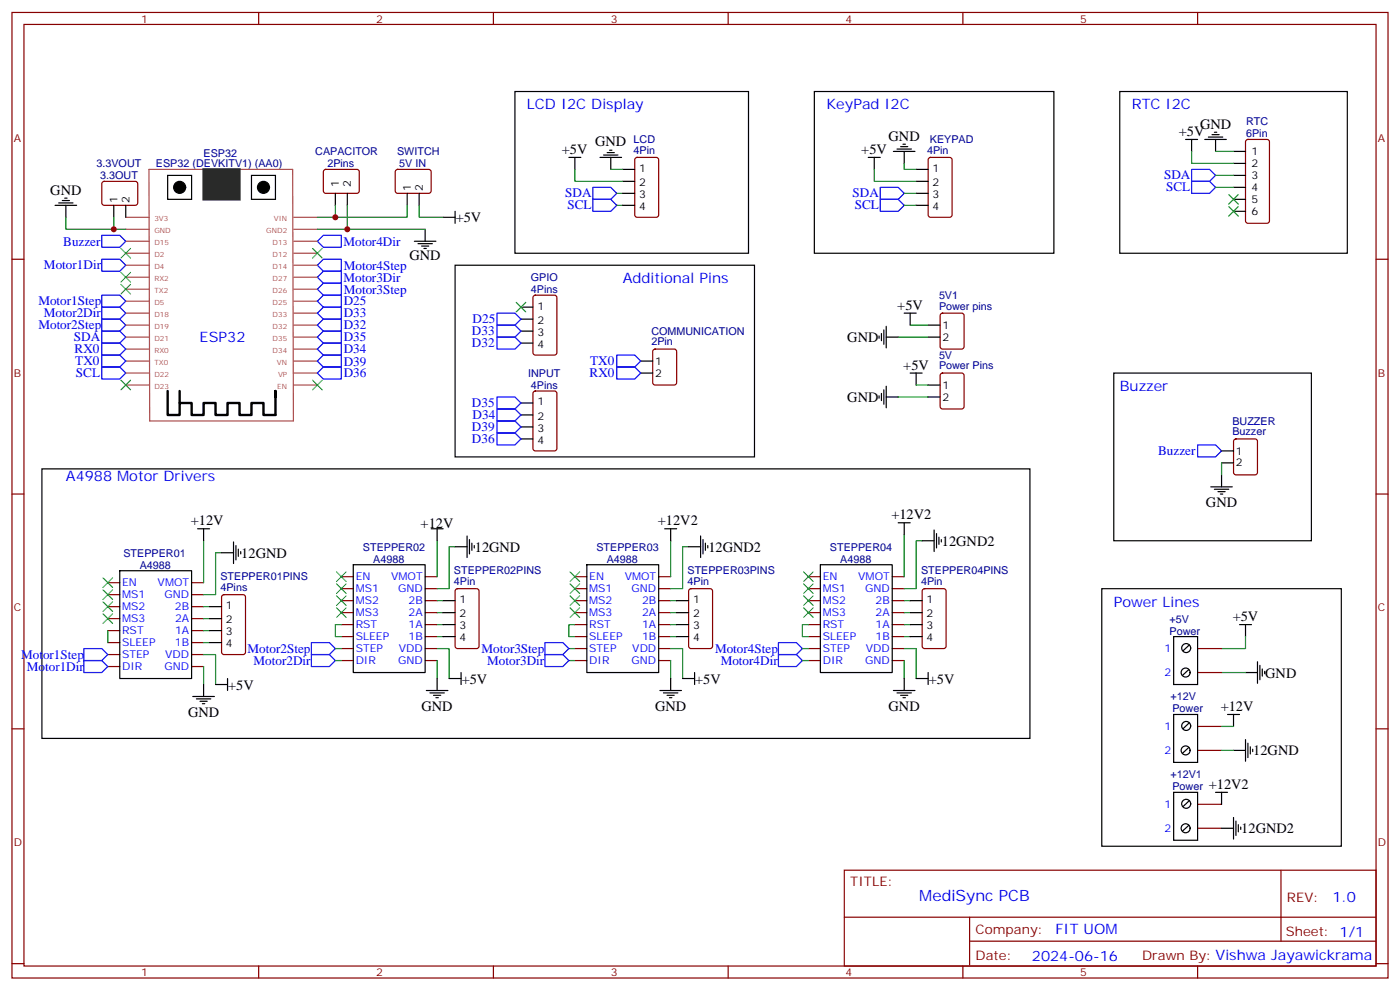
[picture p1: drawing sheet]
<svg xmlns="http://www.w3.org/2000/svg" width="412mm" height="292mm" viewBox="0 0 412 292" stroke-linecap="round" stroke-linejoin="round" font-family="sans-serif">
<g fill="none" stroke="#870000" stroke-width=".35">
<path d="M3.5 3.7h405.4v284.3h-405.4zM7.1 7.2h398.2v277.3h-398.2zM76.2 3.7v3.5M145.3 3.7v3.5M214.5 3.7v3.5M283.6 3.7v3.5M352.8 3.7v3.5M30.2 53.6l.5-.2 9.4 .1 .5 .6-.1 5.9-.6 .5-9.5-.1-.4-.6v-5.7zM95.5 50.1l.5-.2h9.4l.4 .7v5.9l-.7 .4h-9.4l-.5-.7v-5.6zM116.7 50.1l.4-.2h9.5l.4 .7-.1 5.9-.6 .4h-9.5l-.4-.7v-5.6zM187.2 46.6l.5-.2h5.6l.7 .4v16.5l-.4 .6-5.9 .1-.7-.5v-16.4zM273.6 46.6l.5-.2h5.7l.6 .4 .1 16.5-.5 .6-5.9 .1-.6-.5-.1-16.4z"/>
<path d="M367.1 41.3l.5-.2h5.6l.7 .4v23.6l-.4 .6-5.9 .1-.7-.5v-23.5zM3.5 76.3h3.6M405.3 76.3h3.6M157.2 87.1l.5-.2h5.6l.7 .5v16.5l-.4 .6-5.9 .1-.7-.5v-16.5zM277.2 92.4l.4-.2h5.7l.6 .4 .1 9.5-.5 .6-5.9 .1-.6-.5-.1-9.4zM157.2 115.4l.5-.3h5.6l.7 .5v16.5l-.4 .6-5.9 .1-.7-.5v-16.4zM192.5 103l.5-.2h5.6l.7 .4v9.5l-.4 .6-5.9 .1-.7-.5v-9.4zM277.2 110.1l.4-.2h5.7l.6 .4 .1 9.4-.5 .7h-5.9l-.6-.4-.1-9.4zM363.6 129.5l.5-.2h5.6l.7 .4v9.4l-.4 .7h-5.9l-.7-.4v-9.4zM3.5 145.5h3.6M405.3 145.5h3.6M31.7 171.6h3.6"/>
<path d="M31.7 175.1h3.6M31.7 178.6h3.6M56.4 171.6h3.6M56.4 175.1h3.6M56.4 178.6h3.6M65.5 175.3l.5-.2h5.6l.7 .4v16.6l-.4 .6-5.9 .1-.7-.5v-16.5zM100.5 169.8h3.6M100.5 173.4h3.6M100.5 176.9h3.6M125.2 169.8h3.6M125.2 173.4h3.6M125.2 176.9h3.6"/>
<path d="M134.3 173.6l.5-.2h5.6l.7 .4v16.5l-.5 .6-5.8 .1-.7-.5v-16.4zM169.3 169.8h3.6M169.3 173.4h3.6M169.3 176.9h3.6M194 169.8h3.6M194 173.4h3.6M194 176.9h3.6M203.1 173.6l.5-.2h5.6l.6 .4 .1 16.5-.5 .6-5.8 .1-.7-.5-.1-16.4zM238.1 169.8h3.6M238.1 173.4h3.6M238.1 176.9h3.6M262.8 169.8h3.5"/>
<path d="M262.8 173.4h3.5M262.8 176.9h3.5M271.9 173.6l.4-.2h5.7l.6 .4 .1 16.5-.5 .6-5.9 .1-.6-.5-.1-16.4zM31.7 182.2h3.6M31.7 185.7h3.6M31.7 189.2h3.6M31.7 192.8h3.6M31.7 196.3h3.6M56.4 182.2h3.6M56.4 185.7h3.6M56.4 189.2h3.6M56.4 192.8h3.6"/>
<path d="M56.4 196.3h3.6M100.5 180.4h3.6M100.5 183.9h3.6M100.5 187.5h3.6M100.5 191h3.6M100.5 194.5h3.6M125.2 180.4h3.6M125.2 183.9h3.6M125.2 187.5h3.6M125.2 191h3.6M125.2 194.5h3.6M169.3 180.4h3.6"/>
<path d="M169.3 183.9h3.6M169.3 187.5h3.6M169.3 191h3.6M169.3 194.5h3.6M194 180.4h3.6M194 183.9h3.6M194 187.5h3.6M194 191h3.6M194 194.5h3.6M238.1 180.4h3.6M238.1 183.9h3.6M238.1 187.5h3.6"/>
<path d="M238.1 191h3.6M238.1 194.5h3.6M262.8 180.4h3.5M262.8 183.9h3.5M262.8 187.5h3.5M262.8 191h3.5M262.8 194.5h3.5M352.8 191h7M352.8 198h7M3.5 214.6h3.6M352.8 213.9h7M405.3 214.6h3.6"/>
<path d="M352.8 221h7M352.8 236.9h7M248.7 256.3h156.6v28.2h-156.6zM352.8 243.9h7M377.3 256.3v20.9M248.7 270.1h156.5M285.6 277.2h119.6M285.6 270.1v14.1M3.5 283.8h3.6M76.2 284.5v3.5M145.3 284.5v3.5M214.5 284.5v3.5"/>
<path d="M283.6 284.5v3.5M352.8 284.5v3.5M405.3 283.8h3.6"/>
</g>
<g fill="none" stroke="#00f" stroke-width=".35">
<path d="M174.6 58.7h5.3l1.8 1.8-1.8 1.7h-5.3zM174.6 55.2h5.3l1.8 1.7-1.8 1.8h-5.3zM259.3 55.2h5.3l1.7 1.7-1.7 1.8h-5.3zM259.3 58.7h5.3l1.7 1.8-1.7 1.7h-5.3zM351 49.9h5.3l1.8 1.7-1.8 1.8h-5.3zM351 53.4h5.3l1.8 1.8-1.8 1.7h-5.3zM30 69.3h5.3l1.7 1.7-1.7 1.8h-5.3zM30 76.3h5.3l1.7 1.8-1.7 1.8h-5.3zM93.5 71l1.7-1.7h5.3v3.5h-5.3zM93.5 78.1l1.7-1.8h5.3v3.6h-5.3zM30 97.5h5.3l1.7 1.8-1.7 1.7h-5.3zM30 86.9h5.3l1.7 1.8-1.7 1.8h-5.3z"/>
<path d="M30 90.5h5.3l1.7 1.7-1.7 1.8h-5.3zM30 94h5.3l1.7 1.7-1.7 1.8h-5.3zM93.5 85.2l1.7-1.8h5.3v3.5h-5.3zM93.5 81.6l1.7-1.7h5.3v3.5h-5.3zM93.5 88.7l1.7-1.8h5.3v3.6h-5.3zM93.5 92.2l1.7-1.7h5.3v3.5h-5.3zM93.5 95.7l1.7-1.7h5.3v3.5h-5.3zM93.5 99.3l1.7-1.8h5.3v3.5h-5.3zM146.4 92.2h5.3l1.8 1.8-1.8 1.7h-5.3zM146.4 95.7h5.3l1.8 1.8-1.8 1.8h-5.3zM146.4 99.3h5.3l1.8 1.7-1.8 1.8h-5.3zM30 108.1h5.3l1.7 1.8-1.7 1.7h-5.3z"/>
<path d="M30 101h5.3l1.7 1.8-1.7 1.8h-5.3zM30 104.6h5.3l1.7 1.7-1.7 1.8h-5.3zM93.5 102.8l1.7-1.8h5.3v3.6h-5.3zM93.5 106.3l1.7-1.7h5.3v3.5h-5.3zM93.5 109.9l1.7-1.8h5.3v3.5h-5.3zM146.4 116.9h5.3l1.8 1.8-1.8 1.7h-5.3zM181.7 104.6h5.3l1.7 1.7-1.7 1.8h-5.3zM181.7 108.1h5.3l1.7 1.8-1.7 1.7h-5.3zM146.4 120.4h5.3l1.8 1.8-1.8 1.8h-5.3zM146.4 124h5.3l1.8 1.7-1.8 1.8h-5.3zM146.4 127.5h5.3l1.8 1.8-1.8 1.7h-5.3zM352.8 131h5.3l1.7 1.8-1.7 1.7h-5.3z"/>
<path d="M24.7 191h5.3l1.7 1.8-1.7 1.7h-5.3zM24.7 194.5h5.3l1.7 1.8-1.7 1.7h-5.3zM91.7 189.2h5.3l1.8 1.8-1.8 1.8h-5.3zM91.7 192.8h5.3l1.8 1.7-1.8 1.8h-5.3zM160.5 192.8h5.3l1.8 1.7-1.8 1.8h-5.3zM160.5 189.2h5.3l1.8 1.8-1.8 1.8h-5.3zM229.3 189.2h5.3l1.8 1.8-1.8 1.8h-5.3zM229.3 192.8h5.3l1.8 1.7-1.8 1.8h-5.3z"/>
</g>
<g fill="none" stroke="#000" stroke-width=".35">
<path d="M151.7 27h68.8v47.6h-68.8zM239.9 27h70.5v47.6h-70.5zM329.8 27h67.1v47.6h-67.1zM357 39.7h2.1M357.7 38.9h.7M17.3 59.8h4.2M18.3 59.1h2.2M19 58.3h.8M49.4 51.6h7v7.1h-7zM74.1 51.6h7v7.1h-7zM98.8 56.9v3.6M102.3 56.9v3.6"/>
<path d="M119.9 56.9v3.6M123.5 56.9v3.6M167.6 46.4h3.5M169.3 46.4v3.5M176.7 46.4h6.4M177.8 45.6h4.2M178.9 44.9h2.1M179.6 44.2h.7M179.9 46.4v3.5M183.4 49.9h3.6M183.4 53.4h3.6M183.4 56.9h3.6"/>
<path d="M255.8 46.4h3.5M257.5 46.4v3.5M263.2 44.6h6.3M264.2 43.9h4.3M265.3 43.2h2.1M266 42.5h.7M266.3 44.6v3.5M269.9 49.9h3.5M269.9 53.4h3.5M269.9 56.9h3.5M349.2 41.1h3.6M351 41.1v3.5"/>
<path d="M354.9 41.1h6.3M356 40.4h4.2M358.1 41.1v3.5M363.4 44.6h3.5M363.4 48.1h3.5M363.4 51.6h3.5M363.4 55.2h3.5M363.4 58.7h3.5M16.2 60.5h6.4M19.4 60.5v3.5M33.5 60.5v3.5M37 60.5v3.5"/>
<path d="M122.1 71h6.3M123.1 71.8h4.3M124.2 72.5h2.1M124.9 73.2h.7M125.2 67.5v3.5M130.5 64h3.6M134.1 78.1h88.1v56.4h-88.1zM134.1 62.2v3.6M183.4 60.5h3.6M269.9 60.5h3.5M363.4 62.2h3.5M153.5 90.5h3.5"/>
<path d="M153.5 94h3.5M153.5 97.5h3.5M258.9 98.9v.7M259.6 98.2v2.1M260.3 97.2v4.2M261.1 99.3h3.5M261.1 96.1v6.3M266.3 92.2h3.6M268.1 92.2v3.5M273.4 95.7h3.5M273.4 99.3h3.5M153.5 101h3.5"/>
<path d="M153.5 118.7h3.5M188.7 106.3h3.6M188.7 109.9h3.6M258.9 116.6v.7M259.6 115.9v2.1M260.3 114.8v4.2M261.1 116.9h3.5M261.1 113.7v6.4M268.1 109.9h3.5M269.9 109.9v3.5M273.4 113.4h3.5M273.4 116.9h3.5"/>
<path d="M328.1 109.9h58.2v49.3h-58.2zM12.3 138.1h291.1v79.4h-291.1zM153.5 122.2h3.5M153.5 125.7h3.5M153.5 129.3h3.5M359.8 139.8v3.6M359.8 132.8h3.6M359.8 136.3h3.6M58.2 155.7h3.5M60 155.7v3.5M68.8 159.6v6.3M127 155.7h3.5"/>
<path d="M128.8 155.7v3.5M137.6 157.8v6.4M138.3 158.9v4.2M139 159.9v2.2M195.8 155.7h3.5M197.6 155.7v3.5M206.4 157.8v6.4M207.1 158.9v4.2M207.8 159.9v2.2M264.6 154h3.5M266.3 154v3.5M271.6 159.2h3.6"/>
<path d="M275.2 156.1v6.3M275.9 157.1v4.3M276.6 158.2v2.1M277.3 158.9v.7M356.7 143.4h6.3M357.7 144.1h4.2M358.8 144.8h2.1M359.5 145.5h.7M35.3 168.1h21.1v31.7h-21.1zM61.7 178.6h3.6M65.3 162.8h3.5M69.5 160.7v4.2"/>
<path d="M70.2 161.7v2.1M70.9 162.4v.7M104.1 166.3h21.1v31.7h-21.1zM130.5 176.9h3.6M134.1 161h3.5M139.7 160.7v.7M172.9 166.3h21.1v31.7h-21.1zM199.3 176.9h3.5M202.8 161h3.6M208.5 160.7v.7M241.7 166.3h21.1v31.7h-21.1zM268.1 176.9h3.5"/>
<path d="M324.6 173.4h70.5v75.8h-70.5zM61.7 182.2h3.6M61.7 185.7h3.6M61.7 189.2h3.6M67 199.8v3.5M128.8 199.8v3.5M130.5 183.9h3.6M130.5 180.4h3.6M130.5 187.5h3.6M132.3 199.8h3.5M135.8 198v3.6M197.6 199.8v3.5"/>
<path d="M199.3 183.9h3.5M199.3 180.4h3.5M199.3 187.5h3.5M201.1 199.8h3.5M204.6 198v3.6M266.3 199.8v3.5M268.1 183.9h3.5M268.1 180.4h3.5M268.1 187.5h3.5M269.9 199.8h3.5M273.4 198v3.6M345.7 187.5h7.1v14.1h-7.1z"/>
<path d="M350.2 197.2l-1.8 1.7M350.3 189.9l-1.8 1.8M365.1 183.9h3.6M366.9 198h3.5M366.9 183.9v3.6M370.4 194.9v6.3M371.1 195.9v4.3M371.8 197v2.1M372.5 197.7v.7M56.8 205.1h6.3M57.9 205.8h4.2M58.9 206.5h2.1"/>
<path d="M59.6 207.2h.7M60 201.6v3.5M63.5 201.6h3.5M125.6 203.3h6.3M126.6 204h4.3M127.7 204.8h2.1M128.4 205.5h.7M194.4 203.3h6.3M195.4 204h4.3M196.5 204.8h2.1M197.2 205.5h.7M263.2 203.3h6.3"/>
<path d="M264.2 204h4.3M265.3 204.8h2.1M266 205.5h.7M345.7 210.4h7.1v14.1h-7.1zM350.3 212.9l-1.8 1.7M361.6 210.4h3.5M363.4 210.4v3.5M366.9 217.8v6.4M367.6 218.9v4.2M368.3 219.9v2.1M345.7 233.3h7.1v14.1h-7.1zM350.2 220.1l-1.8 1.7"/>
<path d="M350.3 235.8l-1.8 1.7M358.1 233.3h3.5M359.8 233.3v3.6M363.4 221h3.5M369 220.6v.7M350.2 243l-1.8 1.7M359.8 243.9h3.6M363.4 240.7v6.4M364.1 241.8v4.2M364.8 242.9v2.1M365.5 243.6v.7"/>
<circle cx="349.2" cy="198" r="1.32"/>
<circle cx="349.4" cy="190.8" r="1.32"/>
<circle cx="349.4" cy="213.8" r="1.32"/>
<circle cx="349.2" cy="221" r="1.32"/>
<circle cx="349.4" cy="236.7" r="1.32"/>
<circle cx="349.2" cy="243.9" r="1.32"/>
</g>
<g fill="none" stroke="#008700" stroke-width=".35">
<path d="M169.3 49.9v3.5h14.1M179.9 49.9h3.5M181.7 56.9h1.7M257.5 49.9v3.5h12.4M266.3 48.1v1.8h3.6M266.3 56.9h3.6M351 44.6v3.5h12.4M358.1 51.6h5.3M358.1 55.2h5.3M358.1 44.6h5.3M19.4 64v3.5h17.6M33.5 64v3.5"/>
<path d="M93.5 67.5h31.7M98.8 60.5v3.5M102.3 60.5v7M119.9 60.5v3.5h-26.4M123.5 60.5v3.5h7M181.7 60.5h1.7M266.3 60.5h3.6M264.6 99.3h8.8M268.1 95.7h5.3M264.6 116.9h8.8M269.9 113.4h3.5M359.8 136.3v3.5"/>
<path d="M60 159.2v12.4M128.8 159.2v10.6M197.6 159.2v10.6M266.3 157.5v12.3M271.6 159.2h-1.7v14.2h-3.6M60 178.6h1.7M65.3 162.8h-1.8v12.3h-3.5M128.8 176.9h1.7M134.1 161h-1.8v12.4h-3.5M197.6 176.9h1.7M202.8 161h-1.7v12.4h-3.5M266.3 176.9h1.8"/>
<path d="M31.7 185.7v3.5M60 192.8h3.5v8.8M60 196.3v5.3M60 182.2h1.7M60 185.7h1.7M60 189.2h1.7M98.8 191h1.7M98.8 194.5h1.7M100.5 183.9h-1.7v3.6h1.7M128.8 191h3.5v8.8M128.8 194.5v5.3M128.8 180.4h1.7"/>
<path d="M128.8 183.9h1.7M128.8 187.5h1.7M167.6 191h1.7M167.6 194.5h1.7M169.3 183.9h-1.7v3.6h1.7M197.6 191h3.5v8.8M197.6 180.4h1.7M197.6 183.9h1.7M197.6 187.5h1.7M197.6 194.5v5.3M236.4 191h1.7M236.4 194.5h1.7"/>
<path d="M238.1 183.9h-1.7v3.6h1.7M266.3 191h3.6v8.8M266.3 180.4h1.8M266.3 183.9h1.8M266.3 187.5h1.8M266.3 194.5v5.3M359.8 198h7.1M366.9 187.5v3.5h-7.1M359.8 213.9h3.6M359.8 221h3.6"/>
</g>
<g fill="none" stroke="#3c3" stroke-width=".35">
<path d="M361.9 57.3l2.9 2.8M364.8 57.3l-2.9 2.8M35.6 73.2l2.9 2.8M38.5 73.2l-2.9 2.8M92.1 73.2l2.8 2.8M94.9 73.2l-2.8 2.8M361.9 60.8l2.9 2.8M364.8 60.8l-2.9 2.8M35.6 80.2l2.9 2.8M35.6 83.7l2.9 2.9M38.5 80.2l-2.9 2.8M38.5 83.7l-2.9 2.9"/>
<path d="M152 89l2.9 2.9M154.9 89l-2.9 2.9M35.6 112l2.9 2.8M38.5 112l-2.9 2.8M92.1 112l2.8 2.8M94.9 112l-2.8 2.8M30.3 170.2l2.9 2.8M30.3 173.7l2.9 2.8M30.3 177.2l2.9 2.9M33.2 170.2l-2.9 2.8M33.2 173.7l-2.9 2.8M33.2 177.2l-2.9 2.9"/>
<path d="M99.1 168.4l2.9 2.8M99.1 171.9l2.9 2.9M99.1 175.5l2.9 2.8M99.1 179l2.9 2.8M102 168.4l-2.9 2.8M102 171.9l-2.9 2.9M102 175.5l-2.9 2.8M102 179l-2.9 2.8M167.9 168.4l2.8 2.8M167.9 171.9l2.8 2.9M167.9 175.5l2.8 2.8M167.9 179l2.8 2.8"/>
<path d="M170.7 168.4l-2.8 2.8M170.7 171.9l-2.8 2.9M170.7 175.5l-2.8 2.8M170.7 179l-2.8 2.8M236.7 168.4l2.8 2.8M236.7 171.9l2.8 2.9M236.7 175.5l2.8 2.8M236.7 179l2.8 2.8M239.5 168.4l-2.8 2.8M239.5 171.9l-2.8 2.9M239.5 175.5l-2.8 2.8M239.5 179l-2.8 2.8"/>
<path d="M30.3 180.8l2.9 2.8M33.2 180.8l-2.9 2.8"/>
</g>
<g fill="none" stroke="#a64a4a" stroke-width=".35">
<path d="M43.9 49.9h42.3l.2 74.1h-42.3zM37 64h7M37 67.5h7M37 71h7M37 74.6h7M37 78.1h7M86.5 64h7M86.5 67.5h7M86.5 71h7M86.5 74.6h7M86.5 78.1h7M37 81.6h7"/>
<path d="M37 85.2h7M37 88.7h7M37 92.2h7M37 95.7h7M37 99.3h7M86.5 81.6h7M86.5 85.2h7M86.5 88.7h7M86.5 92.2h7M86.5 95.7h7M86.5 99.3h7M37 102.8h7"/>
<path d="M37 106.3h7M37 109.9h7M37 113.4h7M86.5 102.8h7M86.5 106.3h7M86.5 109.9h7M86.5 113.4h7"/>
</g>
<path d="M60 49.9h10.6v8.8h-10.6z" fill="#333" stroke="#333" stroke-width=".71"/>
<g fill="#000" stroke="#000" stroke-width=".35">
<circle cx="52.9" cy="55.2" r="1.76"/>
<circle cx="77.6" cy="55.2" r="1.76"/>
</g>
<path d="M49.4 115.1v7.1h3.5v-3.5h3.5v3.5h3.6v-3.5h3.5v3.5h3.5v-3.5h3.6v3.5h3.5v-3.5h3.5v3.5h3.5v-7.1v1.8M52.9 115.1v3.6" fill="none" stroke="#000" stroke-width=".71"/>
<g fill="#c00">
<circle cx="33.5" cy="67.5" r=".88"/>
<circle cx="98.8" cy="64" r=".88"/>
<circle cx="102.3" cy="67.5" r=".88"/>
</g>
<text font-size="4.6" fill="#00f" x="270.8" y="265.3">MediSync PCB</text>
<g font-size="4.2" fill="#00f">
<text x="155.2" y="32.2">LCD I2C Display</text>
<text x="243.4" y="32.2">KeyPad I2C</text>
<text x="333.4" y="32.2">RTC I2C</text>
<text x="183.4" y="83.4">Additional Pins</text>
<text x="58.8" y="100.8">ESP32</text>
<text x="329.8" y="115.1">Buzzer</text>
<text x="19.4" y="141.6">A4988 Motor Drivers</text>
<text x="328.1" y="178.6">Power Lines</text>
<text x="392.5" y="265.5">1.0</text>
<text x="310.9" y="275.1">FIT UOM</text>
<text x="304" y="282.9">2024-06-16</text>
</g>
<g font-size="4.2">
<text x="261.8" y="41.4">GND</text>
<text x="347.2" y="40">+5V</text>
<text x="353.5" y="37.9">GND</text>
<text x="165.5" y="45.2">+5V</text>
<text x="175.3" y="43.1">GND</text>
<text x="253.7" y="45.2">+5V</text>
<text x="14.8" y="57.3">GND</text>
<text x="134.2" y="65.5">+5V</text>
<text x="120.6" y="76.7">GND</text>
<text x="264.3" y="91.2">+5V</text>
<text x="249.6" y="100.8">GND</text>
<text x="266.1" y="108.8">+5V</text>
<text x="249.6" y="118.4">GND</text>
<text x="355.2" y="149.4">GND</text>
<text x="56.2" y="154.6">+12V</text>
<text x="123.9" y="155.4">+12V</text>
<text x="193.8" y="154.6">+12V2</text>
<text x="262.6" y="152.9">+12V2</text>
<text x="277.5" y="160.7">12GND2</text>
<text x="71.1" y="164.3">12GND</text>
<text x="139.9" y="162.5">12GND</text>
<text x="208.7" y="162.5">12GND2</text>
<text x="363.1" y="182.9">+5V</text>
<text x="67.2" y="203.1">+5V</text>
<text x="136" y="201.3">+5V</text>
<text x="204.8" y="201.3">+5V</text>
<text x="273.6" y="201.3">+5V</text>
<text x="372.7" y="199.5">GND</text>
<text x="124.2" y="209.4">GND</text>
<text x="193" y="209.4">GND</text>
<text x="261.8" y="209.4">GND</text>
<text x="359.6" y="209.3">+12V</text>
<text x="55.4" y="211.2">GND</text>
<text x="369.2" y="222.5">12GND</text>
<text x="356.1" y="232.3">+12V2</text>
<text x="365.7" y="245.4">12GND2</text>
</g>
<g font-size="3.9" fill="#00f">
<text x="342.9" y="52.8">SDA</text>
<text x="166.5" y="58.1">SDA</text>
<text x="251.2" y="58.1">SDA</text>
<text x="343.5" y="56.3">SCL</text>
<text x="167.1" y="61.6">SCL</text>
<text x="251.8" y="61.6">SCL</text>
<text x="18.6" y="72.3">Buzzer</text>
<text x="101.2" y="72.3">Motor4Dir</text>
<text x="13" y="79.3">Motor1Dir</text>
<text x="101.2" y="82.9">Motor3Dir</text>
<text x="101.2" y="79.4">Motor4Step</text>
<text x="11.3" y="89.9">Motor1Step</text>
<text x="101.2" y="86.4">Motor3Step</text>
<text x="101.2" y="90">D25</text>
<text x="12.9" y="93.5">Motor2Dir</text>
<text x="101.2" y="93.5">D33</text>
<text x="139.2" y="95.2">D25</text>
<text x="11.3" y="97">Motor2Step</text>
<text x="21.8" y="100.5">SDA</text>
<text x="101.2" y="97">D32</text>
<text x="101.2" y="100.6">D35</text>
<text x="139" y="98.8">D33</text>
<text x="22" y="104.1">RX0</text>
<text x="22.2" y="107.6">TX0</text>
<text x="101.2" y="104.1">D34</text>
<text x="101.2" y="107.7">D39</text>
<text x="139" y="102.3">D32</text>
<text x="173.9" y="107.6">TX0</text>
<text x="22.4" y="111.1">SCL</text>
<text x="101.2" y="111.1">D36</text>
<text x="173.7" y="111.1">RX0</text>
<text x="139" y="119.9">D35</text>
<text x="139.2" y="123.4">D34</text>
<text x="139" y="127">D39</text>
<text x="139" y="130.5">D36</text>
<text x="341.2" y="134">Buzzer</text>
<text x="6.2" y="194">Motor1Step</text>
<text x="7.9" y="197.5">Motor1Dir</text>
<text x="72.9" y="192.3">Motor2Step</text>
<text x="74.7" y="195.7">Motor2Dir</text>
<text x="141.8" y="192.2">Motor3Step</text>
<text x="143.5" y="195.8">Motor3Dir</text>
<text x="210.6" y="192.2">Motor4Step</text>
<text x="212.3" y="195.8">Motor4Dir</text>
</g>
<g font-size="3.9" fill="#800">
<text x="250.5" y="260.8">TITLE:</text>
<text x="379.1" y="265.5">REV:</text>
<text x="287.4" y="275">Company:</text>
<text x="378.7" y="275.7">Sheet: 1/1</text>
<text x="287.4" y="282.7">Date:</text>
<text x="336.4" y="282.8">Drawn By: Vishwa Jayawickrama</text>
</g>
<g font-size="3.2" fill="#800">
<text x="41.6" y="6.7">1</text>
<text x="110.8" y="6.7">2</text>
<text x="179.9" y="6.7">3</text>
<text x="249.1" y="6.7">4</text>
<text x="318.2" y="6.7">5</text>
<text x="4.1" y="41.8">A</text>
<text x="405.9" y="41.8">A</text>
<text x="4.1" y="110.9">B</text>
<text x="405.9" y="110.9">B</text>
<text x="4.1" y="180.1">C</text>
<text x="405.9" y="180.1">C</text>
<text x="4.1" y="249.2">D</text>
<text x="405.9" y="249.2">D</text>
<text x="41.6" y="287.5">1</text>
<text x="110.8" y="287.5">2</text>
<text x="179.9" y="287.5">3</text>
<text x="249.1" y="287.5">4</text>
<text x="318.2" y="287.5">5</text>
</g>
<g font-size="3.2" fill="#000080">
<text x="367.1" y="40.4">6Pin</text>
<text x="367.1" y="36.9">RTC</text>
<text x="60" y="46.4">ESP32</text>
<text x="92.9" y="45.7">CAPACITOR</text>
<text x="117" y="45.7">SWITCH</text>
<text x="186.6" y="45.3">4Pin</text>
<text x="186.6" y="42.1">LCD</text>
<text x="273.1" y="45.3">4Pin</text>
<text x="273.9" y="42.2">KEYPAD</text>
<text x="28.4" y="49.3">3.3VOUT</text>
<text x="29.5" y="52.8">3.3OUT</text>
<text x="45.9" y="49.3">ESP32 (DEVKITV1) (AA0)</text>
<text x="96.4" y="49.3">2Pins</text>
<text x="117.6" y="49.2">5V IN</text>
<text x="156.4" y="82.8">GPIO</text>
<text x="156.4" y="86.3">4Pins</text>
<text x="276.6" y="88">5V1</text>
<text x="276.6" y="91.2">Power pins</text>
<text x="191.9" y="101.7">2Pin</text>
<text x="191.9" y="98.7">COMMUNICATION</text>
<text x="276.6" y="105.6">5V</text>
<text x="155.6" y="111">INPUT</text>
<text x="276.6" y="108.8">Power Pins</text>
<text x="156.4" y="114.5">4Pins</text>
<text x="363" y="125.1">BUZZER</text>
<text x="363" y="128.2">Buzzer</text>
<text x="36.3" y="163.9">STEPPER01</text>
<text x="41.2" y="167.4">A4988</text>
<text x="106.9" y="162.2">STEPPER02</text>
<text x="109.9" y="165.7">A4988</text>
<text x="175.7" y="162.2">STEPPER03</text>
<text x="178.7" y="165.7">A4988</text>
<text x="244.5" y="162.2">STEPPER04</text>
<text x="247.5" y="165.7">A4988</text>
<text x="64.9" y="170.9">STEPPER01PINS</text>
<text x="133.7" y="172.3">4Pin</text>
<text x="133.7" y="169.1">STEPPER02PINS</text>
<text x="202.5" y="172.3">4Pin</text>
<text x="202.5" y="169.1">STEPPER03PINS</text>
<text x="271.3" y="172.3">4Pin</text>
<text x="271.3" y="169.1">STEPPER04PINS</text>
<text x="64.9" y="174.1">4Pins</text>
<text x="344.5" y="183.3">+5V</text>
<text x="344.5" y="186.9">Power</text>
<text x="344.8" y="206.3">+12V</text>
<text x="345.4" y="209.8">Power</text>
<text x="344.8" y="229.2">+12V1</text>
<text x="345.4" y="232.7">Power</text>
</g>
<g font-size="3.2">
<text x="368.7" y="45.6">1</text>
<text x="188.3" y="50.6">1</text>
<text x="274.7" y="50.6">1</text>
<text x="368.7" y="49.2">2</text>
<text x="368.7" y="52.7">3</text>
<text x="34.6" y="59.8" transform="rotate(-90 34.6 59.8)">1</text>
<text x="38.1" y="59.8" transform="rotate(-90 38.1 59.8)">2</text>
<text x="99.8" y="55.2" transform="rotate(-90 99.8 55.2)">1</text>
<text x="103.4" y="55.2" transform="rotate(-90 103.4 55.2)">2</text>
<text x="121" y="56.2" transform="rotate(-90 121 56.2)">1</text>
<text x="124.5" y="56.2" transform="rotate(-90 124.5 56.2)">2</text>
<text x="188.3" y="54.8">2</text>
<text x="188.3" y="58.3">3</text>
<text x="274.7" y="54.8">2</text>
<text x="274.7" y="58.3">3</text>
<text x="368.7" y="56.2">4</text>
<text x="368.7" y="59.8">5</text>
<text x="188.3" y="61.9">4</text>
<text x="274.7" y="61.9">4</text>
<text x="368.7" y="63.3">6</text>
<text x="158.3" y="91.2">1</text>
<text x="158.3" y="95.4">2</text>
<text x="158.3" y="98.9">3</text>
<text x="277.6" y="96.8">1</text>
<text x="277.6" y="100.3">2</text>
<text x="158.3" y="102.4">4</text>
<text x="193" y="107.4">1</text>
<text x="193" y="110.9">2</text>
<text x="158.3" y="119.4">1</text>
<text x="277.6" y="114.4">1</text>
<text x="277.6" y="118">2</text>
<text x="158.3" y="123.6">2</text>
<text x="158.3" y="127.1">3</text>
<text x="158.3" y="130.7">4</text>
<text x="364.1" y="133.8">1</text>
<text x="364.1" y="137.4">2</text>
<text x="66.6" y="179.4">1</text>
<text x="135.4" y="177.6">1</text>
<text x="204.2" y="177.6">1</text>
<text x="272.9" y="177.6">1</text>
<text x="66.6" y="183.6">2</text>
<text x="135.4" y="181.8">2</text>
<text x="135.4" y="185.3">3</text>
<text x="204.2" y="181.8">2</text>
<text x="204.2" y="185.3">3</text>
<text x="272.9" y="181.8">2</text>
<text x="272.9" y="185.3">3</text>
<text x="66.6" y="187.1">3</text>
<text x="66.6" y="190.6">4</text>
<text x="135.4" y="188.9">4</text>
<text x="204.2" y="188.9">4</text>
<text x="272.9" y="188.9">4</text>
</g>
<g font-size="3.2" fill="#00f">
<text x="36" y="172.6">EN</text>
<text x="46.4" y="172.6">VMOT</text>
<text x="104.8" y="170.9">EN</text>
<text x="115.2" y="170.9">VMOT</text>
<text x="173.6" y="170.9">EN</text>
<text x="184" y="170.9">VMOT</text>
<text x="242.4" y="170.9">EN</text>
<text x="252.8" y="170.9">VMOT</text>
<text x="36" y="176.2">MS1</text>
<text x="36" y="179.7">MS2</text>
<text x="48.5" y="176.2">GND</text>
<text x="51.5" y="179.7">2B</text>
<text x="104.8" y="174.4">MS1</text>
<text x="104.8" y="177.9">MS2</text>
<text x="117.2" y="174.4">GND</text>
<text x="120.3" y="177.9">2B</text>
<text x="173.6" y="174.4">MS1</text>
<text x="173.6" y="177.9">MS2</text>
<text x="186" y="174.4">GND</text>
<text x="189.1" y="177.9">2B</text>
<text x="242.4" y="174.4">MS1</text>
<text x="242.4" y="177.9">MS2</text>
<text x="254.8" y="174.4">GND</text>
<text x="257.9" y="177.9">2B</text>
<text x="36" y="183.2">MS3</text>
<text x="51.6" y="183.2">2A</text>
<text x="104.8" y="181.5">MS3</text>
<text x="104.8" y="185">RST</text>
<text x="120.3" y="181.5">2A</text>
<text x="120.3" y="185">1A</text>
<text x="173.6" y="181.5">MS3</text>
<text x="173.6" y="185">RST</text>
<text x="189.1" y="181.5">2A</text>
<text x="189.1" y="185">1A</text>
<text x="242.4" y="181.5">MS3</text>
<text x="242.4" y="185">RST</text>
<text x="257.9" y="181.5">2A</text>
<text x="257.9" y="185">1A</text>
<text x="36" y="186.8">RST</text>
<text x="36" y="190.3">SLEEP</text>
<text x="51.5" y="190.3">1B</text>
<text x="51.6" y="186.8">1A</text>
<text x="104.8" y="188.5">SLEEP</text>
<text x="120.3" y="188.5">1B</text>
<text x="173.6" y="188.5">SLEEP</text>
<text x="189.1" y="188.5">1B</text>
<text x="242.4" y="188.5">SLEEP</text>
<text x="257.9" y="188.5">1B</text>
<text x="36" y="193.8">STEP</text>
<text x="36" y="197.3">DIR</text>
<text x="48.5" y="197.3">GND</text>
<text x="48.7" y="193.8">VDD</text>
<text x="104.8" y="192.1">STEP</text>
<text x="104.8" y="195.6">DIR</text>
<text x="117.2" y="195.6">GND</text>
<text x="117.5" y="192.1">VDD</text>
<text x="173.6" y="192.1">STEP</text>
<text x="173.6" y="195.6">DIR</text>
<text x="186" y="195.6">GND</text>
<text x="186.3" y="192.1">VDD</text>
<text x="242.4" y="192.1">STEP</text>
<text x="242.4" y="195.6">DIR</text>
<text x="254.8" y="195.6">GND</text>
<text x="255.1" y="192.1">VDD</text>
<text x="343" y="192.1">1</text>
<text x="343" y="199.1">2</text>
<text x="343" y="215">1</text>
<text x="343" y="222">2</text>
<text x="343" y="237.9">1</text>
<text x="343" y="245">2</text>
</g>
<g font-size="2.1" fill="#a54b4b">
<text x="45.5" y="65">3V3</text>
<text x="80.7" y="65">VIN</text>
<text x="45.5" y="68.6">GND</text>
<text x="78.4" y="68.6">GND2</text>
<text x="45.5" y="72.1">D15</text>
<text x="45.5" y="75.6">D2</text>
<text x="80.3" y="72.1">D13</text>
<text x="80.3" y="75.6">D12</text>
<text x="45.5" y="79.1">D4</text>
<text x="45.5" y="82.7">RX2</text>
<text x="80.3" y="79.1">D14</text>
<text x="80.3" y="82.7">D27</text>
<text x="45.5" y="86.2">TX2</text>
<text x="45.5" y="89.7">D5</text>
<text x="80.3" y="86.2">D26</text>
<text x="80.3" y="89.7">D25</text>
<text x="45.5" y="93.3">D18</text>
<text x="80.3" y="93.3">D33</text>
<text x="45.5" y="96.8">D19</text>
<text x="45.5" y="100.3">D21</text>
<text x="80.3" y="96.8">D32</text>
<text x="80.3" y="100.3">D35</text>
<text x="45.5" y="103.8">RX0</text>
<text x="45.5" y="107.4">TX0</text>
<text x="80.3" y="103.8">D34</text>
<text x="81.6" y="107.4">VN</text>
<text x="45.5" y="110.9">D22</text>
<text x="81.9" y="110.9">VP</text>
<text x="45.5" y="114.4">D23</text>
<text x="81.7" y="114.4">EN</text>
</g>
</svg>
